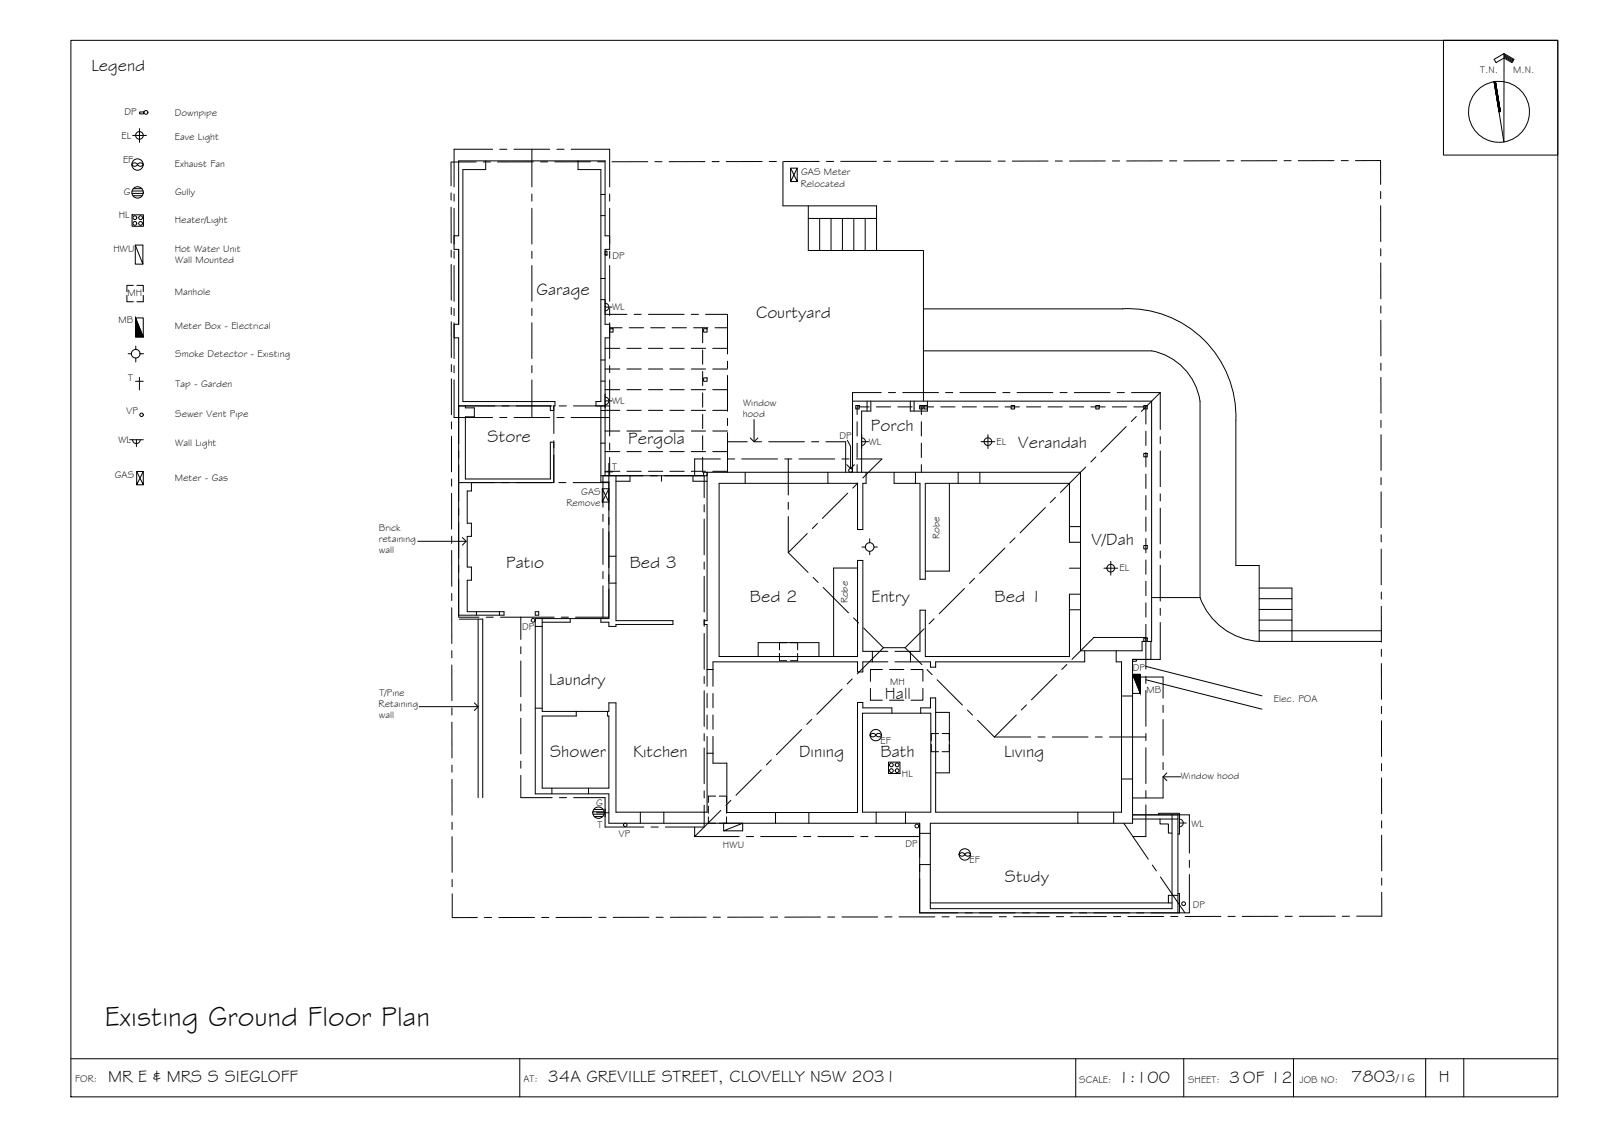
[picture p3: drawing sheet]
<svg xmlns="http://www.w3.org/2000/svg" width="420mm" height="297mm" viewBox="0 0 420 297" stroke-linecap="round" stroke-linejoin="round" font-family="sans-serif">
<!-- layer: BORDER -->
<g fill="none" stroke="#000" stroke-width=".26">
<path d="M18.6 10.6h390v277h-390zM378.6 10.6h30v30.1h-30zM394.5 14l2.6 1.6-.5 .8-2.1-1.2-2.1 1.2-.5-.8 2.6-1.6-.1 23.2-2.5-15.8M394.5 14.3l2.4 1.5M394.5 14.6l2.3 1.4M394.5 14.9l2.2 1.3M392.2 21.4l1.3 7.9M18.6 277.6h390M136.3 277.6v10M282.1 277.6v10M310.5 277.6v10M339.2 277.6v10"/>
<path d="M373.9 277.6v10M383.9 277.6v10"/>
<circle cx="393.1" cy="29.3" r="8"/>
</g>
<!-- layer: SERVICES -->
<g fill="none" stroke="#000" stroke-width=".26">
<path d="M34.8 35.5h3.6M36.6 33.7v3.6M36.6 29.4h1v.5h-1zM34.6 50.7h3M34.6 56.3h3v3h-3zM34.6 50.1h2.9M34.8 42.9a.86 .86 0 0 1 1.3 .2 .86 .86 0 0 1-1.5 0zM34.9 51.3h2.4M35 49.5h2.2M36.1 43.1a.86 .86 0 0 1 1.5 0M36.1 43.1a.86 .86 0 0 0 1.5 0M207.4 44.1l1.7 3.5v-3.5"/>
<path d="M207.4 47.6l1.7-3.5h-1.7v3.5h1.7M33.3 77.4v1.7h1.7M35 74.8h-1.7v1.7M35.5 64.3l2 5v-5h-2v5h2M35.9 74.8h1.7v1.7M37.6 77.4v1.7h-1.7M158.7 79.5a1.01 1.01 0 0 1 1 1 1.01 1.01 0 0 1-1 1M158.7 65.9h.5v1h-.5zM158.7 78.7v3.6M33.6 92.7h.9M35.5 83.3v5h2.1l-2.1-5h2.1v5M35.5 100h2.1"/>
<path d="M35.6 90.7v.9M35.6 93.9v1M36.6 98.9v3.3M36.7 92.7h.9M158.7 80.5h1.8M34 115.3h3.6M34.8 115.3a1.01 1.01 0 0 0 1 1 1.01 1.01 0 0 0 1-1M35.8 115.3v1.8M158.7 104.1a1.01 1.01 0 0 1 1 1 1.01 1.01 0 0 1-1 1M158.7 103.3v3.6M158.7 105.1h1.8M226 114.8a1.01 1.01 0 0 1 1 1 1.01 1.01 0 0 1-1 1"/>
<path d="M226 115.8h1.8M226 114v3.6M257.3 115.8h3.6M259.1 114v3.6M35.8 123.6l1.8 3.5v-3.5M35.8 127.1l1.8-3.5h-1.8v3.5h1.8M158 128.1l1.7 3.5v-3.5M158 131.6l1.7-3.5h-1.7v3.5h1.7M158.7 123.7h2M159.7 121.4v3.3M226.1 143.4h.9M228.1 141.3v1"/>
<path d="M228.1 144.5v.9M229.2 143.4h.9M289.5 149h3.6M291.3 147.2v3.6M231.4 175.5h-3.1v3.1M233.3 175.5h3.8M238.9 175.5h3.1v3.1M297 172.9h1v.5h-1zM297 176.8v5h2.1l-2-5h2v5M300.5 178.2l30.5 7.7M300.5 174.7l30.5 7.7M228.2 192.7a.86 .86 0 0 0 1.5 0"/>
<path d="M228.2 192.7a.86 .86 0 0 1 1.5 0M228.3 180.5v3.1h3.1M229.9 192.5a.86 .86 0 0 1 1.3 .2 .86 .86 0 0 1-1.5 0zM233 199.8h3v3h-3zM233.3 183.6h3.8M242 180.5v3.1h-3.1M155.5 212.8h3M155.5 213.5h2.9M155.8 212.2h2.4M155.9 214.1h2.2M156.4 213.1h3.3M158.7 212.1v2"/>
<path d="M194.8 215.8l-5 2h5v-2h-5v2M309.3 214.7a1.01 1.01 0 0 1 1 1.1 1.01 1.01 0 0 1-1 1M309.3 215.8h1.8M309.3 214v3.6M251.7 223.8a.86 .86 0 0 1 1.4 .2 .86 .86 0 0 1-1.6 0zM253.2 223.8a.86 .86 0 0 1 1.4 .2 .86 .86 0 0 1-1.6 0z"/>
<circle cx="36.6" cy="35.5" r="1.01"/>
<circle cx="38.3" cy="29.5" r=".5"/>
<circle cx="35.4" cy="57.1" r=".5"/>
<circle cx="35.4" cy="58.6" r=".5"/>
<circle cx="36.1" cy="43.1" r="1.49"/>
<circle cx="36.1" cy="50.4" r="1.49"/>
<circle cx="36.9" cy="57.1" r=".5"/>
<circle cx="36.9" cy="58.6" r=".5"/>
<circle cx="35.6" cy="92.7" r="1.13"/>
<circle cx="37.1" cy="108.8" r=".46"/>
<circle cx="259.1" cy="115.8" r="1.01"/>
<circle cx="223.1" cy="123.3" r=".5"/>
<circle cx="228.1" cy="143.4" r="1.13"/>
<circle cx="291.3" cy="149" r="1.01"/>
<circle cx="139.8" cy="162.6" r=".5"/>
<circle cx="229.7" cy="192.7" r="1.49"/>
<circle cx="157" cy="213.1" r="1.49"/>
<circle cx="164" cy="216.3" r=".46"/>
<circle cx="233.8" cy="202" r=".5"/>
<circle cx="233.8" cy="200.5" r=".5"/>
<circle cx="235.3" cy="202" r=".5"/>
<circle cx="235.3" cy="200.5" r=".5"/>
<circle cx="240.5" cy="216.6" r=".5"/>
<circle cx="253" cy="224" r="1.49"/>
<circle cx="310.4" cy="236.9" r=".5"/>
</g>
<!-- layer: EXISTING -->
<g fill="none" stroke="#000" stroke-width=".26">
<path d="M127.4 42.2v2.3h-6v60.8h24.1v1.1h-.2v1.2h-1v-1.2h-24M151.6 42.2v2.3h6v60.8h-1.3v1.1h2.4M157.6 51h1.1M157.6 56.5h1.1M205.3 42.3v11.7h24.6v11.7M212 54v11.7h30.2v39.5M212 57.3h17.9M215 57.3v8.4M218 57.3v8.4M220.9 57.3v8.4M223.9 57.3v8.4M226.9 57.3v8.4"/>
<path d="M157.6 73h1.1M157.6 78.6h1.1M157.6 94.4h1.1M157.6 99.9h1.1M159.9 86.2h.9v.9h-.9zM184.5 99.1h.9v.9h-.9zM184.5 86.2h.9v.9h-.9zM242.2 92h59.8a15.8 15.8 0 0 1 12.7 13.2v51.5M242.2 81l52.2-.1a28.3 28.3 0 0 1 29.7 29.3M122.1 106.4v.5h2.3v2.4h-2.3v16.3h22.2v-9.7h1v10.6h-21.7v2.2h-1.1v8.5h1.1v3.4h-1.1v8.1h1.1v3.4h-1.1v8.3h9.7v.9h-11.9v-72.7h-1.2v-3.6h1.2v-19.6h-1.2v-3.6h1.2v-19.6h38.4v19.6h1.2v3.6h-1.2v19.6h1.2v3.6h-1.2v36.1M157.6 106.4v20h2.1M157.6 107.6h1.1"/>
<path d="M157.6 116.2h1.1M224.4 106.3h.9v.9h-.9zM227.4 105.2v2.6M228.4 105.2v2.6h-2.4v16M238.7 105.2v2.6h4.5v-2.6M239.7 105.2v2.6M241.2 106.3h.9v.9h-.9zM242.3 106.3h.9v.9h-.9zM265.2 106.3h.9v.9h-.9zM287.4 106.3h.9v.9h-.9zM300 106.3h.9v.9h-.9zM300 118.9h.9v.9h-.9z"/>
<path d="M324.1 110.2v38.1h6.1v19.9h32.1M157.6 124.7h26.9M159.7 124.7v37.5h-19.3v45.9h19.3v7.7h81.5v23.5h68.1v-5h-.4M161.6 124.7v38h14.9v1h-14.9v.5h-1.9v-1.1h-2.1v-.9M165.2 124.7v1.5h-3.6M173.5 124.7v1.5M181.7 124.7v1.5h3.7M184.5 123.8h.9v.9h-.9zM185.4 123.8h98v46.8h16.1v-2.4h2.5v-63h-78.4v18.6M185.4 123.8v38.9h-.7v1h.7v16.2M195.4 123.8v2.9M217.1 123.8v2.9"/>
<path d="M227.1 123.8v2.9h-.8v12.1h-1.4v-12.1h-36.3v45.4h36.3v-25.2h1.4v23.9h6.6M234.5 123.8v2.9h6.8v25.2h1.4v-25.2h37.8v15.5h2.9M240.1 123.8v2.9M249 126.7v23h-6.3M251.3 123.8v2.9M257 123.8v2.9M280.5 138.1h2.9M159.7 152.9h1.9M159.7 145.8h1.9M224.9 148.9h-6.3v23.2M280.5 159.9h2.9M280.5 149h2.9"/>
<path d="M283.4 155.8h-2.9v16.3h-37.8v-12.1h-1.4v10.8h-6.6M300 143h.9v.9h-.9zM302 156.7h12.7M314.7 156.7a17.6 17.6 0 0 0 15.5 11.5M330.2 154.2h8.6v14M330.2 159.8h8.6M330.2 157h8.6M120.5 162.3h6.1v46.8M125 160.4v.9M125.4 162.3v46.8M131 160.4v.9M140.4 160.4h.9v.9h-.9z"/>
<path d="M140.4 164.2h1.8M142.2 162.2v24.3h17.5v-2.2h1.9v28.6h23.8v-19.8M149.5 162.2v.9h-7.3M185.4 175.5h1.6M198.8 172.1v-3.6h16v3.6M204.4 171.3v1.9h1.9M204.4 168.5v1.9M207.3 168.5h1.9v1.9M209.2 171.3v1.9h-1.9M228.8 170.8v2.7M232.9 173.5h-6.6v2.7h-1.4v-2.7h-37.9v6.4M238.8 170.8v2.7"/>
<path d="M284.5 170.6v2.9h-39.1v1.4h-1.4v-1.4h-9.3M292.7 170.6v2.9h1.4v39.4h-48.7v-29.9h-1.4v2.6h-2.5v1.4M300 167.3h.9v.9h-.9zM301.8 168.2v4.7h-4.8v42.9h-53v22.4h63.4v-24.6M330.2 165.4h32.1M330.2 162.6h8.6M140.4 185.7h1.8M151.1 186.5v1.2h-8.9v18.9h17.5v-18.9h-.4v-1.2M185.4 181.8v3.8M185.4 187.4v3.8M185.4 197.5h1.6M187 181.8v3.8"/>
<path d="M187 187.4v3.8M226.2 187h17.9v25.9h-17.9zM233.9 187v-1.4h-7.6v-1.4h-1.4v28.8h-34.3v-12.9h-3.6v-7M244.2 195.2v1.9h2M245.4 186.8h3.6v15.8h-3.6M246.2 192.3h-2v1.9M247.1 192.3h1.9v1.9M249 195.2v1.9h-1.9M294.1 182.5h2.9M144.7 206.6v1.5M154.4 206.6v1.5M167.9 212.9v2.9"/>
<path d="M174.1 212.9v2.9M185.8 214.2v1.6h1.9M185.8 211.3v1.9M187.7 208.7h-1.9v1.7M188.6 208.7h1.9v1.7M190.5 214.2v1.6h-1.9M190.5 211.3v1.9M203.4 213v2.8M212.1 213v2.8M229.8 212.9v2.9M237.5 212.9v2.9M241.2 218.5h2.8"/>
<path d="M282.7 212.9v2.9M292.1 212.9v2.9M294.1 204.2h2.9M297 213.6h11.9v25.7M297 214.7h11.9M303.9 213.6v-.4h5.4v5.5h-.4M304.2 214.7v1.3h2.2v2.4h1M241.2 226.7h2.8M244 236.7h63.4M308.9 234.7h-2.5v2"/>
</g>
<!-- layer: 0.13 -->
<g fill="none" stroke="#000" stroke-width=".26">
<path d="M158.7 91.3h3.9M158.7 96.7h3.9M159.9 85.9h3.3M164.4 91.3h3.8M164.4 96.7h3.8M165 85.9h3.8M170.1 91.3h3.7M170.1 96.7h3.7M170.7 85.9h3.7M175.7 91.3h3.7M175.7 96.7h3.7M176.3 85.9h3.7"/>
<path d="M181.3 91.3h3.7M181.3 96.7h3.7M181.9 85.9h3.8M184.3 85.9v4M184.3 91.8v3.7M184.3 97.4v3.7M186.9 91.3h3.9M186.9 96.7h3.9M187.5 85.9h3.3M158.7 102.2h3.9M158.7 107.6h3.9M158.7 113h3.9"/>
<path d="M158.7 118.4h3.9M164.4 102.2h3.8M164.4 107.6h3.8M164.4 113h3.8M164.4 118.4h3.8M170.1 102.2h3.7M170.1 107.6h3.7M170.1 113h3.7M170.1 118.4h3.7M175.7 102.2h3.7M175.7 107.6h3.7M175.7 113h3.7"/>
<path d="M175.7 118.4h3.7M181.3 102.2h3.7M181.3 107.6h3.7M181.3 113h3.7M181.3 118.4h3.7M184.3 103v3.8M184.3 108.6v3.8M184.3 114.3v3.7M184.3 119.9v3.9M186.9 102.2h3.9M186.9 107.6h3.9M186.9 113h3.9"/>
<path d="M186.9 118.4h3.9M224.8 110.6v3.7M224.8 116.2v3.7M228 106.7h-3.2v2M229.9 106.7h3.7M235.5 106.7h3.7M241.1 106.7h3.8M241.6 106.7v2M241.6 110.6v3.7M241.6 116.2v3.7M246.7 106.7h3.8M252.4 106.7h3.7"/>
<path d="M258 106.7h3.7M263.6 106.7h3.8M269.2 106.7h3.8M274.9 106.7h3.7M280.5 106.7h3.7M286.1 106.7h3.8M291.7 106.7h3.8M297.4 106.7h3.1v4.5M300.5 113v3.8M300.5 118.7v3.7M158.7 123.6h3.9M164.4 123.6h3.8"/>
<path d="M170.1 123.6h3.7M175.7 123.6h3.7M181.3 123.6h3.7M186.9 123.6h3.9M224.8 121.8v2M241.6 121.8v2M300.5 124.3v3.8M300.5 129.9v3.8M300.5 135.5v3.8M300.5 141.2v3.7M300.5 146.8v3.8M300.5 152.4v3.8"/>
<path d="M300.5 158v3.8M300.5 163.7v4.5"/>
</g>
<!-- layer: SERVICES -->
<path d="M35.5 83.3l2.1 5h-2.1zM297.1 176.8h2v5z" fill="#000" stroke="#000" stroke-width=".26"/>
<!-- layer: BOUNDARY -->
<g fill="none" stroke="#000" stroke-width=".26">
<path d="M118.3 50.6v1.9M118.3 54.3v9.4M124.9 42.5h-6.6v6.2M126.8 42.5h1.8M139.9 42.4l-9.4 .1M141.8 42.4h1.8M154.9 42.4h-9.4M156.7 42.4h1.9M169.9 42.4h-9.4M171.8 42.4h1.8M184.9 42.4h-9.4M186.8 42.4h1.8"/>
<path d="M199.9 42.3l-9.4 .1M201.7 42.3h1.9M214.9 42.3h-9.4M216.8 42.3h1.8M220.5 42.3h9.4M233.6 42.3h-1.8M235.5 42.3h9.4M248.6 42.3h-1.9M250.5 42.3h9.4M261.8 42.2h1.8M274.9 42.2h-9.4M276.8 42.2h1.8"/>
<path d="M289.9 42.2h-9.4M291.7 42.2h1.9M304.9 42.2h-9.4M306.8 42.2h1.8M319.9 42.2h-9.4M321.8 42.2h1.8M334.9 42.1l-9.4 .1M336.7 42.1h1.9M349.9 42.1h-9.4M351.8 42.1h1.8M355.5 42.1h6.6v6.2M362.1 53.9v9.4"/>
<path d="M362.1 50.2v1.9M118.3 69.3v9.4M118.3 65.6v1.9M362.1 69v9.3M362.1 65.2v1.9M118.3 84.3l.1 9.4M118.3 80.6v1.9M118.4 95.6v1.9M118.4 99.3v9.4M362.1 84l.1 9.3M362.1 80.2v1.9M362.2 95.2v1.9"/>
<path d="M362.2 98.9v9.4M118.4 110.6v1.9M118.4 114.3v9.4M362.2 110.2v1.9M362.2 114v9.3M118.4 125.6v1.9M118.4 129.3v9.4M362.2 125.2v1.9M362.2 129v9.3M118.5 140.6v1.9M118.5 144.3v9.4M118.5 155.6v1.9"/>
<path d="M118.5 159.3v9.4M362.2 140.2l.1 1.9M362.3 143.9v9.4M362.3 159v9.3M362.3 155.2v1.9M118.5 170.6v1.9M118.5 174.3v9.4M362.3 170.2v1.9M362.3 174v9.3M118.5 185.6v1.9M118.5 189.3v9.4M362.3 185.2v1.9"/>
<path d="M362.3 188.9v9.4M118.5 200.6v1.9M118.5 204.3l.1 9.4M118.6 215.6v1.9M118.6 219.3v9.4M362.3 200.2v1.9M362.3 204l.1 9.3M362.4 219v9.3M362.4 215.2v1.9M118.6 230.6v1.9M118.6 234.3v6.3h6.6M362.4 233.9v6.3h-6.6"/>
<path d="M362.4 230.2v1.9M127.1 240.6h1.8M140.2 240.5l-9.4 .1M142.1 240.5h1.8M155.2 240.5h-9.4M157.1 240.5h1.8M170.2 240.5h-9.4M172.1 240.5h1.8M185.2 240.5h-9.4M187.1 240.5h1.8M200.2 240.4l-9.4 .1M202.1 240.4h1.8"/>
<path d="M215.2 240.4h-9.4M217.1 240.4h1.8M220.8 240.4h9.4M233.9 240.4h-1.8M235.8 240.4h9.4M247.1 240.4h1.8M250.8 240.4h9.4M262.1 240.3h1.8M275.2 240.3h-9.4M277.1 240.3h1.8M290.2 240.3h-9.4M292.1 240.3h1.8"/>
<path d="M305.2 240.3h-9.4M307.1 240.3h1.8M320.2 240.3h-9.4M322.1 240.3h1.8M335.2 240.2l-9.4 .1M337.1 240.2h1.8M350.2 240.2h-9.4M352.1 240.2h1.8"/>
</g>
<!-- layer: ROOFPLAN EXIST. -->
<g fill="none" stroke="#000" stroke-width=".26">
<path d="M129.2 39.1h-10.1v9.9M131 39.1h1.9M134.8 39.1h9.4M139.5 39.1v9.9M146.1 39.1h1.8M149.8 39.1h10.1v9.9M119.1 50.9v1.8M119.1 54.6v9.4M139.5 50.9v1.8M139.5 54.6v9.4M159.9 50.9v1.8M159.9 54.6v9.4"/>
<path d="M119.1 65.9v1.8M119.1 69.6v9.4M139.5 65.9v1.8M139.5 69.6v9.4M159.9 65.9v1.8M159.9 69.6v9.4M119.1 99.6v9.9h10.1M119.1 80.9v1.8M119.1 84.6v9.4M119.1 95.9v1.8M139.5 80.9v1.8M139.5 84.6v9.4"/>
<path d="M139.5 95.9v1.8M139.5 99.6v9.9M158.7 82.4h5.7M159.9 80.9v1.8M159.9 84.6v9.4M159.9 95.9v1.8M159.9 99.6v14.7M166.3 82.4h1.9M170.1 82.4h9.3M181.3 82.4h1.9M185 82.4h5.8v10.4M190.8 94.7v1.9"/>
<path d="M190.8 98.4v9.4M120.3 118.2v1.9M129.8 106.4h-9.5v9.9M131 109.5h1.9M131.7 106.4h1.8M134.8 109.5h9.4M135.4 106.4h9.4M145.3 106.4v7.3M145.3 115.5v1.9M145.3 119.3v7.2M146.1 109.5h1.8M146.6 106.4h1.9"/>
<path d="M149.8 109.5h10.1M150.4 106.4h9.5M159.9 116.2v1.8M159.9 119.9v4.8M190.8 115.8h5.2M190.8 109.7v1.9M190.8 113.4v10.4M197.9 115.8h1.8M201.6 115.8h9.4M212.9 115.8h1.8M216.6 115.8h5.2v8M223.6 112.4v1.9"/>
<path d="M223.6 116.2v7.6M231.1 102.9h-7.5v7.7M233 102.9h1.9M236.8 102.9h9.3M248 102.9h1.9M251.8 102.9h9.3M263 102.9h1.9M266.7 102.9h9.4M278 102.9h1.9M281.8 102.9h9.3M287.4 119.8l-1.3 1.3M293 102.9h1.9"/>
<path d="M295.4 111.8l-6.7 6.7M296.8 102.9h7.5M298 109.2l-1.3 1.3M304.3 102.9v9.7M304.3 114.5v1.8M304.3 118.2v9.4M304.3 102.9l-5 5M120.3 121.9v9.4M120.3 133.2v1.9M120.3 136.9v9.4M120.3 126.5h9.4M131.6 126.5h1.8"/>
<path d="M135.3 126.5h9.4M146.6 126.5h1.8M150.3 126.5h9.4M158.1 134.8v1.9M158.1 138.6v9.4M159.7 126.4v7.4M159.7 135.7v1.8M159.7 139.4v9.4M168.7 124.7h-10.6v8.3M170.5 124.7h1.9M174.3 124.7h10.5M184.7 124.7v5.8"/>
<path d="M184.7 132.3v1.9M184.7 136.1v9.4M188.9 120.3h-6.7v4.4M190.8 120.3h1.9M194.5 120.3h9.4M205.8 120.3h1.9M206.7 120.3v9.5M206.7 131.7v1.8M206.7 135.4v9.5M209.6 120.3h9.3M211.7 139.9l-5 5 5.2 5.2M214.4 137.2l-1.4 1.4"/>
<path d="M220.8 120.3h1.9M222.3 129.3l-6.6 6.6M224.6 120.3h6.7l-5 5M225 126.6l-1.3 1.4M274.2 133.1l-6.7 6.6M276.8 130.4l-1.3 1.3M284.8 122.4l-6.7 6.7M304.3 129.5v1.8M304.3 133.2v9.4M120.3 151.9v9.9h5.3M120.3 148.2v1.9M158.1 149.8v1.9"/>
<path d="M158.1 153.6v8.2M159.7 154.4v7.4h-8.8M159.7 150.7v1.8M184.7 147.3v1.9M184.7 151.1v9.4M213.3 151.4l1.3 1.3M215.9 154l6.6 6.7M252.9 154.3l-6.6 6.6M255.6 151.6l-1.3 1.3M263.6 143.7l-6.7 6.6M266.2 141l-1.3 1.3M304.3 144.5v1.8"/>
<path d="M304.3 148.2v9.4M304.3 159.5v1.8M127.5 161.8h1.9M131.3 161.8h14M136.6 161.8v5.9M136.6 169.5v1.9M136.6 173.3v9.4M147.2 161.8h1.9M184.7 162.3v1.9M184.7 166.1v9.4M184.7 177.3v1.9M223.5 178l-1.3 1.3"/>
<path d="M223.9 162l1.3 1.3M226.5 164.6l5.2 5.2M231.7 169.8h5.7M231.7 169.8l-6.9 6.9M237.4 169.8l4.4 4.4M242.3 164.9l-4.9 4.9M243.1 175.5l1.4 1.4M245 162.2l-1.3 1.3M245.8 178.2l6.6 6.6M277.2 176.9l-6.7 6.6M279.8 174.2l-1.3 1.3M281.1 172.9l5.8-5.8h13.6v8.3"/>
<path d="M297 177.5h8v5.5M300.5 177.3v1.9M304.3 163.2v9.7h-7.3M136.6 184.5v1.9M136.6 188.3v9.4M136.6 199.5v1.9M184.7 181.1v9.4M184.7 192.3v1.9M184.7 196.1v9.4M202.3 199.2l-1.3 1.3M210.3 191.3l-6.7 6.6M212.9 188.6l-1.3 1.3"/>
<path d="M220.9 180.7l-6.7 6.6M253.7 186.2l1.4 1.3M256.4 188.8l4.4 4.4M260.8 193.2h9.5M266.6 187.5l-5.8 5.7M269.2 184.8l-1.3 1.3M272.2 193.2h1.9M276 193.2h9.4M287.2 193.2h1.9M291 193.2h9.5M300.5 181v9.4M300.5 192.3v1.9"/>
<path d="M300.5 196v9.4M305 184.9v1.9M305 188.7v9.3M305 199.9v1.9M136.6 203.3v5.8h8.2M146.7 209.1h1.9M150.5 209.1h8.2v7.7h10.2M170.8 216.8h1.8M182.2 219.3h11.7M184.7 207.3v1.9M184.7 211.1v5.7h-10.2M189 212.5l-6.8 6.8v-2.5"/>
<path d="M191.7 209.8l-1.3 1.4M195.8 219.3h1.8M199.5 219.3h9.4M199.7 201.9l-6.7 6.6M210.8 219.3h1.8M214.5 219.3h9.4M225.7 219.3h1.9M229.5 219.3h11.7M241.2 215.8v9M294.7 215.8l6.5 9.4M297 213.6h14.9v10.1M300.5 207.3v1.9"/>
<path d="M300.5 211v8.3h-3.4M305 203.7v5.5h-8M241.2 230.4v8.9h10.1M241.2 226.6v1.9M253.1 239.3h1.9M256.9 239.3h9.4M268.1 239.3h1.9M271.9 239.3h9.3M283.1 239.3h1.9M286.9 239.3h9.4M298.1 239.3h1.9M302.2 226.8l1.1 1.5"/>
<path d="M304.3 229.9l6.5 9.4M311.9 225.5v1.9M311.9 229.3v10h-10"/>
</g>
<!-- layer: BORDER -->
<g fill="#000" stroke="#000" stroke-width=".26">
<path d="M391.9 21.4l1.3 7.9zM391.9 21.4h.3l1 7.9z"/>
<path d="M392.2 21.4l1 7.9h.3zM392.2 21.4l1.3 7.9z"/>
</g>
<!-- layer: 0 -->
<path d="M196.8 114.8l1 1 1-1M197.8 110v5.8M222.2 115.4l.9 1.6v5.8M222.1 121.8l1 1 1-1M109.5 141.9h12.8M121.3 140.9l1 1-1 1M109.9 185.3h15.5M124.4 184.3l1 1-1 1M305 203.7h4.7M306 202.6l-1 1.1 1 1" fill="none" stroke="#000" stroke-width=".26"/>
<text font-size="7.5" x="27.5" y="269.1">Existing Ground Floor Plan</text>
<g font-size="4.5">
<text x="24" y="18.6">Legend</text>
<text x="140.7" y="77.2">Garage</text>
<text x="198.3" y="83.2">Courtyard</text>
<text x="228.4" y="113">Porch</text>
<text x="127.9" y="115.9">Store</text>
<text x="164.7" y="116.3">Pergola</text>
<text x="267" y="117.4">Verandah</text>
<text x="286.2" y="142.9">V/Dah</text>
<text x="132.8" y="148.9">Patio</text>
<text x="165.1" y="148.9">Bed 3</text>
<text x="196.7" y="157.9">Bed 2</text>
<text x="228.5" y="157.9">Entry</text>
<text x="260.9" y="157.9">Bed 1</text>
<text x="144" y="179.7">Laundry</text>
<text x="232" y="183.2">Hall</text>
<text x="144.3" y="198.5">Shower</text>
<text x="166" y="198.5">Kitchen</text>
<text x="209.6" y="198.5">Dining</text>
<text x="231" y="198.5">Bath</text>
<text x="263.3" y="198.5">Living</text>
<text x="263.6" y="231.2">Study</text>
<text x="28.3" y="283.6">MR E &amp; MRS S SIEGLOFF</text>
<text x="143.7" y="283.6">34A GREVILLE STREET, CLOVELLY NSW 2031</text>
<text x="293.3" y="283.9">1:100</text>
<text x="322.3" y="283.9">3OF 12</text>
<text x="354.4" y="283.8">7803</text>
<text x="377.3" y="283.7">H</text>
</g>
<text font-size="3.2" x="366.2" y="283.8">/16</text>
<g font-size="2.6">
<text x="388.2" y="19.3">T.N.</text>
<text x="396.8" y="19.3">M.N.</text>
<text x="32.6" y="30.1">DP</text>
<text x="45.8" y="30.4">Downpipe</text>
<text x="31.9" y="36.5">EL</text>
<text x="45.9" y="36.8">Eave Light</text>
<text x="32.3" y="42.7">EF</text>
<text x="45.9" y="43.9">Exhaust Fan</text>
<text x="210.1" y="46">GAS Meter</text>
<text x="32.5" y="51.2">G</text>
<text x="45.9" y="51.1">Gully</text>
<text x="210" y="48.9">Relocated</text>
<text x="31.1" y="57.1">HL</text>
<text x="45.8" y="58.4">Heater/Light</text>
<text x="29.7" y="65.9">HWU</text>
<text x="45.8" y="66.1">Hot Water Unit</text>
<text x="46" y="69">Wall Mounted</text>
<text x="160.6" y="67.8">DP</text>
<text x="33.4" y="77.7">MH</text>
<text x="45.8" y="77.4">Manhole</text>
<text x="160.6" y="81.4">WL</text>
<text x="31" y="84.6">MB</text>
<text x="45.8" y="86.1">Meter Box - Electrical</text>
<text x="45.9" y="93.6">Smoke Detector - Existing</text>
<text x="33.6" y="99.9">T</text>
<text x="46" y="101.6">Tap - Garden</text>
<text x="160.6" y="106">WL</text>
<text x="194.9" y="106.4">Window</text>
<text x="33.1" y="108.6">VP</text>
<text x="45.9" y="109.4">Sewer Vent Pipe</text>
<text x="194.8" y="109.3">hood</text>
<text x="31.1" y="116.2">WL</text>
<text x="46" y="116.9">Wall Light</text>
<text x="220.1" y="115.1">DP</text>
<text x="227.9" y="116.7">WL</text>
<text x="261.4" y="116.6">EL</text>
<text x="30.1" y="125.3">GAS</text>
<text x="160.6" y="123.3">T</text>
<text x="45.8" y="126">Meter - Gas</text>
<text x="152.4" y="129.8">GAS</text>
<text x="148.6" y="132.8">Remove</text>
<text x="99.3" y="142.1">retaining</text>
<text x="99.4" y="139.2">Brick</text>
<text x="246.4" y="141.3" transform="rotate(-90 246.4 141.3)">Robe</text>
<text x="99.4" y="145">wall</text>
<text x="293.6" y="149.8">EL</text>
<text x="222.3" y="158.2" transform="rotate(-90 222.3 158.2)">Robe</text>
<text x="137" y="165.2">DP</text>
<text x="233.4" y="179.5">MH</text>
<text x="297.1" y="175.8">DP</text>
<text x="99.3" y="185.4">Retaining</text>
<text x="99.5" y="182.5">T/Pine</text>
<text x="300.7" y="181.7">MB</text>
<text x="334.1" y="184">Elec. POA</text>
<text x="99.4" y="188.4">wall</text>
<text x="230.9" y="195">EF</text>
<text x="236.5" y="203.7">HL</text>
<text x="309.7" y="204.3">Window hood</text>
<text x="156.3" y="211.3">G</text>
<text x="156.7" y="217">T</text>
<text x="162.2" y="219.5">VP</text>
<text x="237.5" y="222">DP</text>
<text x="312.5" y="216.7">WL</text>
<text x="189.6" y="222.3">HWU</text>
<text x="254.3" y="226.3">EF</text>
<text x="312.8" y="238">DP</text>
<text x="19.7" y="283.8">FOR:</text>
<text x="137.3" y="283.6">AT:</text>
<text x="283" y="283.9">SCALE:</text>
<text x="311.6" y="283.9">SHEET:</text>
<text x="340.8" y="283.9">JOB NO:</text>
</g>
</svg>
